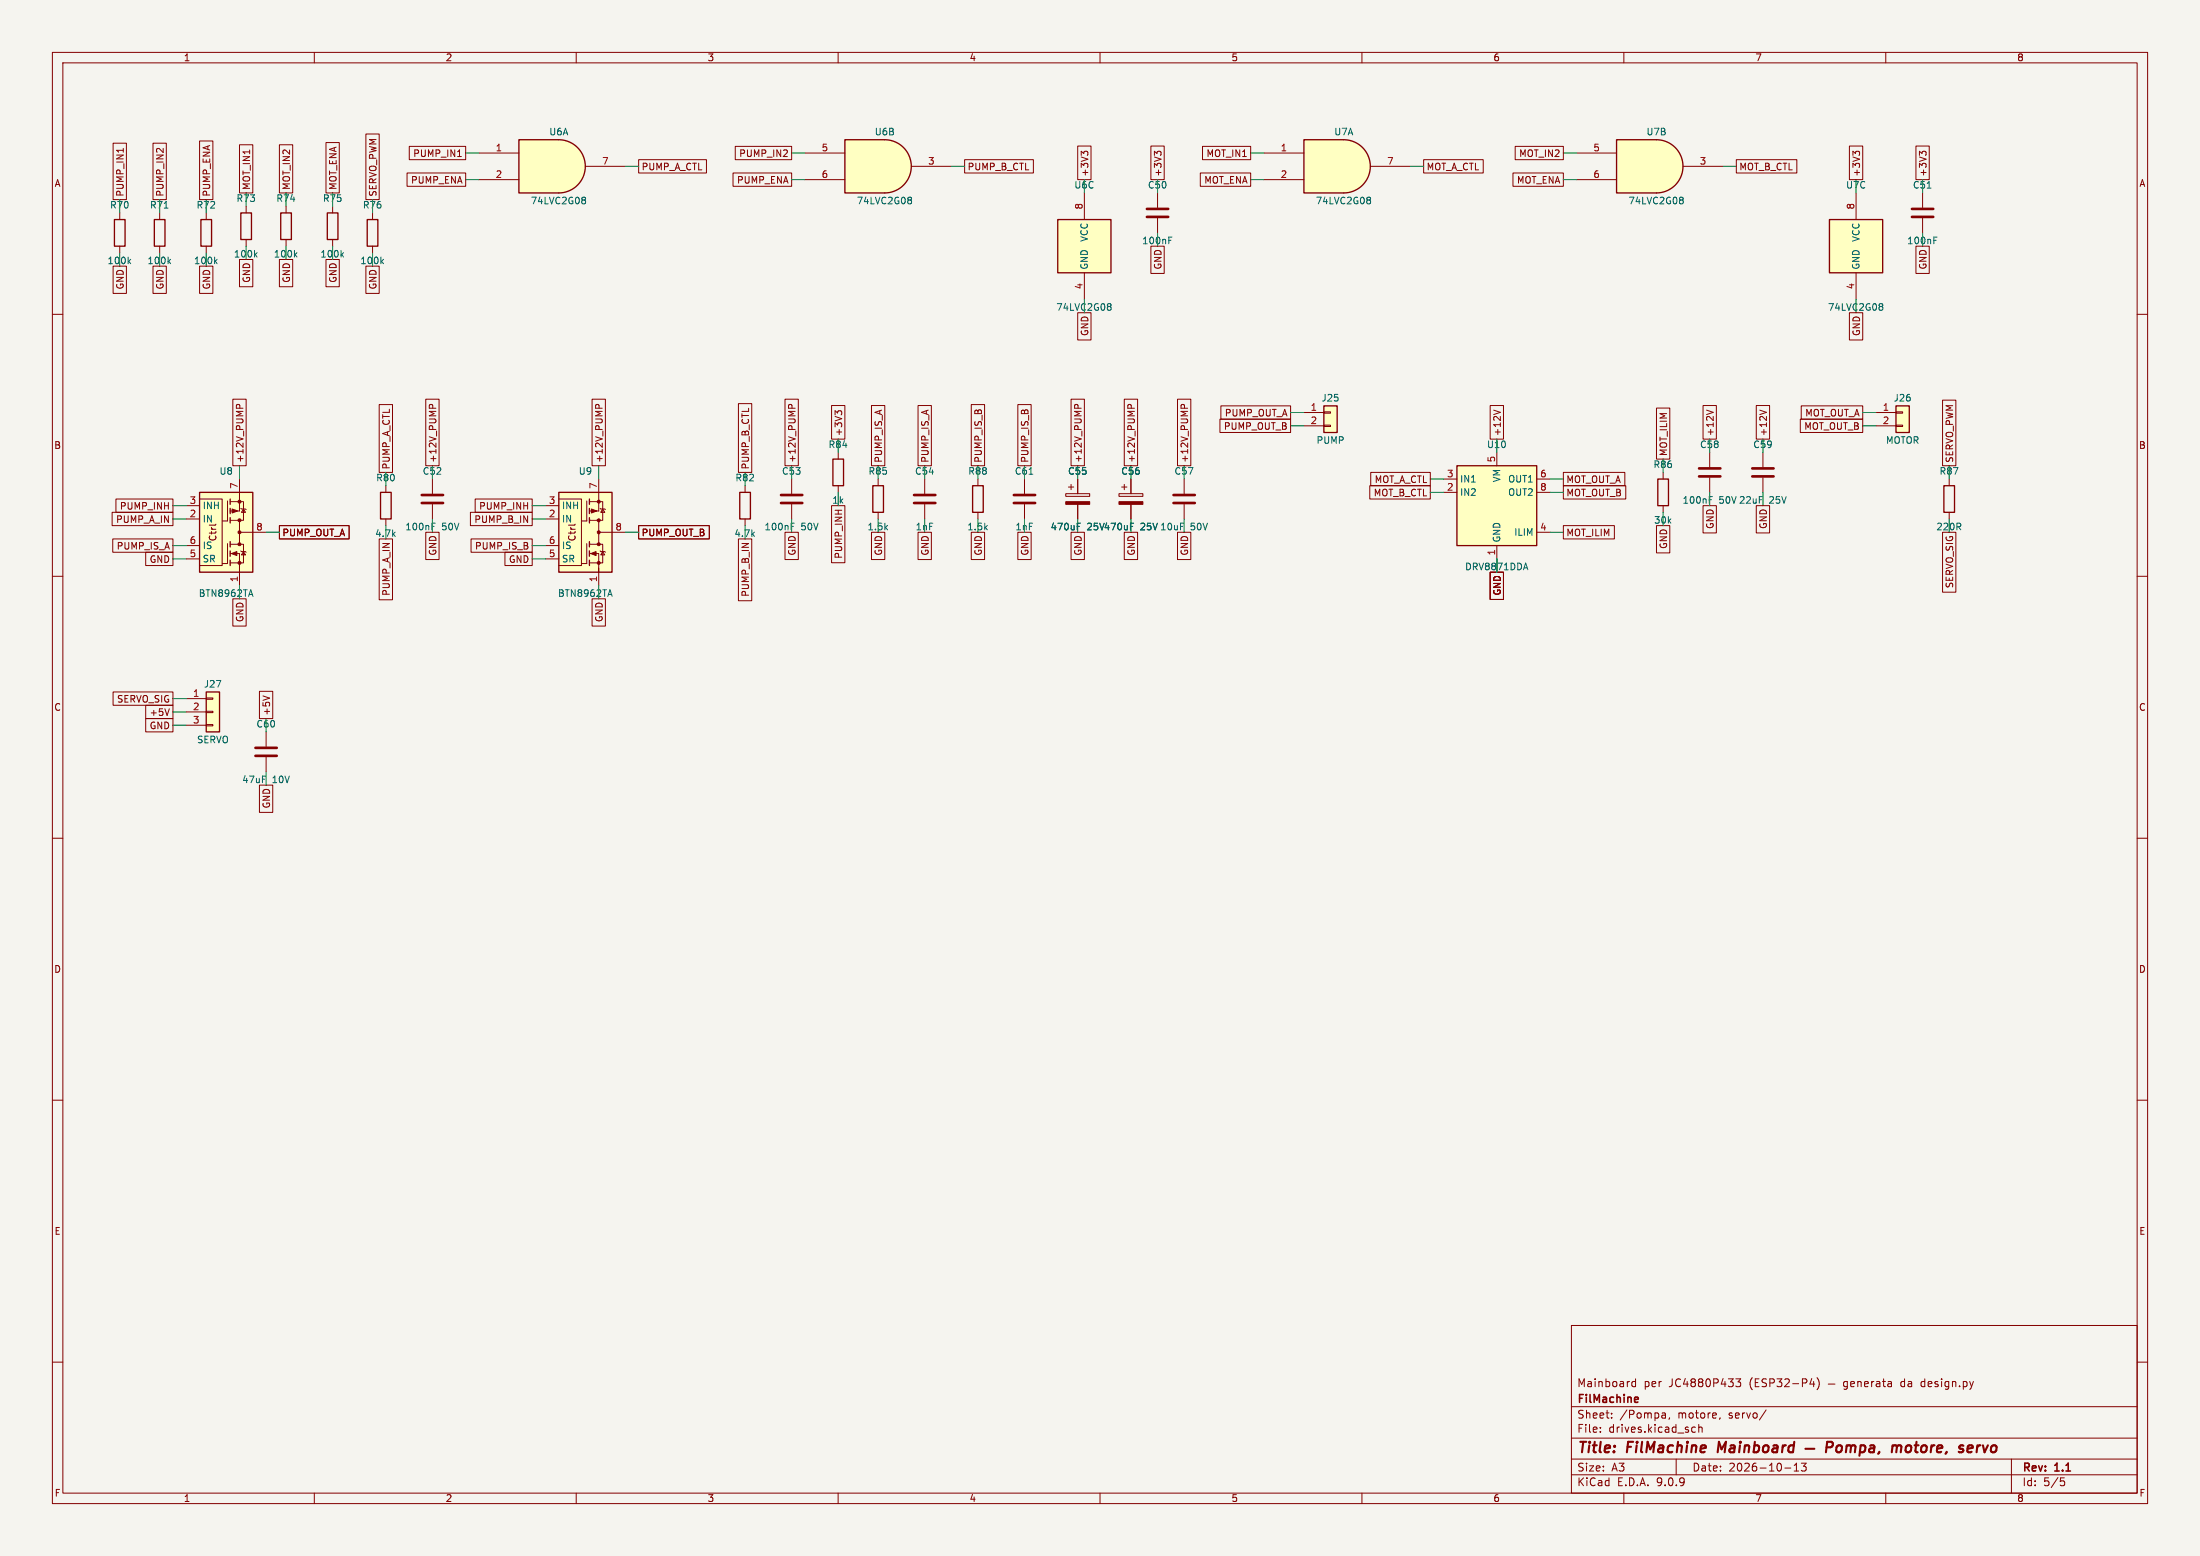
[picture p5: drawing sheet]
<svg xmlns="http://www.w3.org/2000/svg" width="420mm" height="297mm" viewBox="0 0 420 297" stroke-linecap="round" stroke-linejoin="round" font-family="sans-serif">
<path d="M0 0h420v297h-420z" fill="#f5f4ef" stroke="#f5f4ef" stroke-width=".19"/>
<g fill="none" stroke="#840000" stroke-width=".19">
<path d="M10 10h400v277h-400zM12 12h396v273h-396zM60 10v2M110 10v2M160 10v2M210 10v2M260 10v2M310 10v2M360 10v2M10 60h2M408 60h2M10 110h2"/>
<path d="M408 110h2M10 160h2M408 160h2M10 210h2M408 210h2M300 253h108v32h-108zM10 260h2M300 278.5h108M300 274.5h108M300 268.5h108M305.5 273.2v.2M305.5 272.5v.1"/>
<path d="M307.7 270.5v.2M307.7 269.8v.1M312.2 263.2v1.5M312.2 263.8l-.4-.1-.3 .3 .2 .6h.5M317.4 269.7h.3l.2 .2v.8M317.9 270.6l-.5 .1M317.9 270l-.5 .1M318.7 270.6l-.1 .3M320 278.5v3M323.1 273.3h.6M323.1 272.5h.6M324.3 272.5l.2-.1 .4 .1v.9"/>
<path d="M324.3 271.9v1.5M328.4 270.6l-.2 .3M331.4 263.2h.9l-.5 .6 .4 .1v.6l-.2 .2-.6-.2M337.2 269.1l-1.3 1.9M342.5 279.7l.4-.4v1.5M343.9 279.3h.9l-.5 .6 .4 .1v.6l-.2 .2-.6-.2M345.9 263.1l-.4 1.1h.9M346.2 263.7v1M346.9 263a1.72 1.72 0 0 1 0 2.3M349 264.2h1.3M352.7 263.8l-.5-.1-.3 .3 .2 .6h.6M352.7 263.7v1.2l-.3 .3-.4-.1"/>
<path d="M353.3 264.2l.7-.2-.1-.2-.4-.1-.2 .2 .1 .7h.5M354.7 263.8l.2-.1 .3 .1 .1 .9M354.7 263.7v1M355.9 264.2l.8-.2-.1-.2-.4-.1-.3 .2 .1 .7h.6M357.3 263.7v1M357.7 263.7l-.3 .1-.1 .2M358.2 263.8h.6l.1 .9M358.9 264l-.5 .1a.29 .29 0 0 0-.2 .3 .29 .29 0 0 0 .2 .3l.5-.1M359.4 263.7h.5M359.6 263.2v1.3l.3 .2M360.4 263.8h.6l.1 .9M361.1 264l-.5 .1a.29 .29 0 0 0-.2 .3 .29 .29 0 0 0 .2 .3l.5-.1"/>
<path d="M366.8 263.8v.7M384 278.5v6.5M408 260h2M60 285v2M110 285v2M160 285v2M210 285v2M260 285v2M300 281.5h108M310 285v2M340.7 280.2h1.2M342.5 280.8h.9"/>
<path d="M360 285v2M393.4 282.1h.7M393.5 282.7h.4l.3 .2-.2 .6-.5 .1"/>
</g>
<g fill="none" stroke="#840000" stroke-width=".4">
<path d="M328.2 275.2l-.3 2M344.7 276.5h1.7M348.7 276.3h.8a.55 .55 0 0 0 .4-.5 .55 .55 0 0 0-.3-.6h-.8l-.2 2M350.7 276.1a.52 .52 0 0 1 .5-.2 .52 .52 0 0 1 .4 .4v.5a.55 .55 0 0 1-.6 .4 .55 .55 0 0 1-.5-.4zM352.5 276.1a.49 .49 0 0 1 .9 .1M352.5 275.9l-.1 1.3M353.4 276.2a.5 .5 0 0 1 .8-.2l-.1 1.2M353.4 276.2l-.2 1M355.2 276h.8l.1 .3-.1 .5a.66 .66 0 0 1-.9 .3M355.2 275.9l-.2 2M357 276h.8l-.1 1.2M357.8 276.3l-.7 .1a.4 .4 0 0 0-.3 .4 .4 .4 0 0 0 .2 .4l.7-.1"/>
<path d="M358.8 277.1l-.3 .4M361.3 276.1a.49 .49 0 0 1 .8 .1M361.3 275.9l-.2 1.3M362.1 276.2a.5 .5 0 0 1 .8-.2v1.2M362.1 276.2l-.1 1M375.6 276.5l1-.2-.1-.3h-.7l-.2 .9 .2 .3 .6-.1"/>
</g>
<path d="M312.3 266.7l.4 .1 .1 .2-.8 .2M312.7 267.6l-.4 .1" fill="none" stroke="#840000" stroke-width=".3"/>
<path d="M316.2 26.7a5.1 5.1 0 0 1 5.1 5.1 5.1 5.1 0 0 1-5.1 5z" fill="#ffffc2" stroke="#ffffc2" stroke-width=".19"/>
<path d="M308.6 26.7h7.6v10.1h-7.6z" fill="#ffffc2"/>
<path d="M308.6 26.7h7.6a5.1 5.1 0 0 1 5.1 5.1 5.1 5.1 0 0 1-5.1 5h-7.6zM53.6 40.6h2v5.1h-2zM62.5 40.6h2v5.1h-2z" fill="none" stroke="#840000" stroke-width=".25"/>
<path d="M54.6 39.4v1.2M63.5 39.4v1.2M301 29.2h7.6M301 34.3h7.6M321.3 31.8h7.6M54.6 45.7v1.3M63.5 45.7v1.3" fill="none" stroke="#840000" stroke-width=".19"/>
<path d="M320.9 37.6h.2l.2 .3-.2 .3M320.9 38.2h.2M321.1 38.2l.2 .2v.3l-.1 .1-.3 .1M56.3 48.6l.4 .5M56.7 48.2l-.5 .5M65.2 48.6l.4 .5M65.6 48.2l-.5 .5" fill="none" stroke="#006464" stroke-width=".19"/>
<path d="M278.1 88.9h15.3v15.2h-15.3z" fill="#ffffc2"/>
<path d="M70.1 41.9h2v5.1h-2zM278.1 88.9h15.3v15.2h-15.3z" fill="none" stroke="#840000" stroke-width=".25"/>
<g fill="none" stroke="#840000" stroke-width=".19">
<path d="M221 36.8v2.8M71.1 40.6v1.3M71.1 47v1.3M221 41.7v2.8M176.5 91.4v2.8M176.5 96.3v2.8M275.6 91.4h2.5M275.6 94h2.5M285.7 86.4v2.5M293.4 91.4h2.5M293.4 94h2.5M285.7 104.1v2.6"/>
<path d="M293.4 101.6h2.5"/>
</g>
<path d="M72.8 49.9l.4 .4M73.2 49.5l-.5 .5M223.1 45.9h.5M223.1 45.3h.6M291.3 107.5l.4 1.3" fill="none" stroke="#006464" stroke-width=".19"/>
<path d="M218.9 39.9h4.1M218.9 41.4h4.1M174.5 94.5h4.1M174.5 96h4.1" fill="none" stroke="#840000" stroke-width=".51"/>
<path d="M361.9 77.5h2.6v5.1h-2.6z" fill="#ffffc2"/>
<path d="M361.9 77.5h2.6v5.1h-2.6z" fill="none" stroke="#840000" stroke-width=".25"/>
<path d="M367 36.8v2.8M367 41.7v2.8M358.1 78.7h3.8M361.9 78.6h1.3v.3h-1.3zM358.1 81.3h3.8M361.9 81.2h1.3v.2h-1.3z" fill="none" stroke="#840000" stroke-width=".19"/>
<path d="M365 39.9h4.1M365 41.4h4.1" fill="none" stroke="#840000" stroke-width=".51"/>
<path d="M367.9 35.9h.7M369.2 45.9h.4M369.2 45.3h.6" fill="none" stroke="#006464" stroke-width=".19"/>
<path d="M252.7 77.5h2.6v5.1h-2.6z" fill="#ffffc2"/>
<path d="M252.7 77.5h2.6v5.1h-2.6zM166.6 92.7h2.1v5.1h-2.1z" fill="none" stroke="#840000" stroke-width=".25"/>
<path d="M248.9 78.7h3.8M252.7 78.6h1.3v.3h-1.3zM167.6 91.4v1.3M167.6 97.8v1.3M248.9 81.3h3.8M252.7 81.2h1.3v.2h-1.3z" fill="none" stroke="#840000" stroke-width=".19"/>
<path d="M106.7 26.7a5.1 5.1 0 0 1 5 5.1 5.1 5.1 0 0 1-5 5z" fill="#ffffc2" stroke="#ffffc2" stroke-width=".19"/>
<path d="M99.1 26.7h7.6v10.1h-7.6z" fill="#ffffc2"/>
<path d="M99.1 26.7h7.6a5.1 5.1 0 0 1 5 5.1 5.1 5.1 0 0 1-5 5h-7.6zM72.6 94h2.1v5.1h-2.1z" fill="none" stroke="#840000" stroke-width=".25"/>
<path d="M91.4 29.2h7.7M91.4 34.3h7.7M111.8 31.8h7.6M73.7 92.7v1.3M73.7 99.1v1.2M50.8 139.7v2.8M50.8 144.5v2.8" fill="none" stroke="#840000" stroke-width=".19"/>
<path d="M111.3 37.6h.2l.3 .3-.3 .3M111.3 38.2h.2M111.5 38.2l.3 .2v.3l-.1 .1-.4 .1" fill="none" stroke="#006464" stroke-width=".19"/>
<path d="M48.8 142.7h4M48.8 144.3h4" fill="none" stroke="#840000" stroke-width=".51"/>
<path d="M201.9 41.9h10.2v10.2h-10.2z" fill="#ffffc2"/>
<path d="M201.9 41.9h10.2v10.2h-10.2z" fill="none" stroke="#840000" stroke-width=".25"/>
<path d="M207 36.8v5.1M207 52.1v5.1" fill="none" stroke="#840000" stroke-width=".19"/>
<path d="M211.6 58h.3l.2 .2-.2 .3M211.6 58.5h.3M211.9 58.5l.2 .2v.3l-.1 .2h-.4" fill="none" stroke="#006464" stroke-width=".19"/>
<path d="M168.9 26.7a5.1 5.1 0 0 1 5.1 5.1 5.1 5.1 0 0 1-5.1 5z" fill="#ffffc2" stroke="#ffffc2" stroke-width=".19"/>
<path d="M161.3 26.7h7.6v10.1h-7.6z" fill="#ffffc2"/>
<path d="M161.3 26.7h7.6a5.1 5.1 0 0 1 5.1 5.1 5.1 5.1 0 0 1-5.1 5h-7.6z" fill="none" stroke="#840000" stroke-width=".25"/>
<path d="M153.7 29.2h7.6M153.7 34.3h7.6M174 31.8h7.6M82.5 91.4v2.8M82.5 96.3v2.8" fill="none" stroke="#840000" stroke-width=".19"/>
<path d="M173.5 37.6h.3l.2 .3-.2 .3M173.5 38.2h.3M173.8 38.2l.2 .2v.3l-.1 .1-.4 .1M82.5 99.9h.6M82.5 100.5h.4" fill="none" stroke="#006464" stroke-width=".19"/>
<path d="M80.5 94.5h4.1M80.5 96h4.1" fill="none" stroke="#840000" stroke-width=".51"/>
<path d="M106.7 94h10.1v15.2h-10.1z" fill="#ffffc2"/>
<path d="M106.7 94h10.1v15.2h-10.1zM112.5 95.3v1M112.5 97v1M112.5 98.8v1M141.2 94h2.1v5.1h-2.1zM159 87.6h2v5.1h-2zM371.1 92.7h2v5.1h-2zM112.5 103.4v1M112.5 105.2v1M112.5 106.9v1.1" fill="none" stroke="#840000" stroke-width=".25"/>
<g fill="none" stroke="#840000" stroke-width=".19">
<path d="M104.1 96.5h2.6M104.1 99.1h2.6M106.7 95.3h4.3v12.7h-4.3M112 95.6v3.8h-1M112.5 95.8h2.6v3.5h-.8M112.5 99.3h1.8M114.3 91.4v6.1h-1.8M114.3 99.3v4.6M114.6 97l1 .3M115.1 97.2l.3 .6h-.7zM142.2 92.7v1.3M142.2 99.1v1.2"/>
<path d="M151.1 91.4v2.8M151.1 96.3v2.8M160 86.4v1.2M160 92.7v1.3M372.1 91.4v1.3M372.1 97.8v1.3M104.1 104.1h2.6M104.1 106.7h2.6M109.8 100.1l-.1 .1M112 103.8v3.8h-1M112.5 105.7h1.8v1.7M112.5 103.9h1.8"/>
<path d="M112.5 107.4h1.8M114.3 107.4v1.8v-.7M114.3 103.9h.8v3.5h-.8M114.3 109.2v2.6M114.3 101.6h5.1M114.6 105.2l1 .2M115.1 105.3l.3 .6h-.7z"/>
</g>
<g fill="#840000" stroke="#840000" stroke-width=".19">
<path d="M112.8 105.7l1-.4v.7z"/>
<path d="M112.9 97.2l1 .3-1 .4z"/>
<circle cx="114.3" cy="95.8" r=".28"/>
<circle cx="114.3" cy="99.3" r=".28"/>
<circle cx="114.3" cy="101.6" r=".28"/>
<circle cx="114.3" cy="103.9" r=".28"/>
<circle cx="114.3" cy="107.4" r=".28"/>
</g>
<path d="M151 99.9h.6M116.4 112.6l.5 1.2M151 100.5h.5" fill="none" stroke="#006464" stroke-width=".19"/>
<path d="M149.1 94.5h4.1M149.1 96h4.1" fill="none" stroke="#840000" stroke-width=".51"/>
<path d="M349.2 41.9h10.2v10.2h-10.2z" fill="#ffffc2"/>
<path d="M349.2 41.9h10.2v10.2h-10.2z" fill="none" stroke="#840000" stroke-width=".25"/>
<path d="M354.3 36.8v5.1M354.3 52.1v5.1" fill="none" stroke="#840000" stroke-width=".19"/>
<path d="M359 58h.2l.2 .2-.2 .3M359 58.5h.2M359.2 58.5l.2 .2v.3l-.1 .2h-.3" fill="none" stroke="#006464" stroke-width=".19"/>
<path d="M38.1 94h10.2v15.2h-10.2z" fill="#ffffc2"/>
<g fill="none" stroke="#840000" stroke-width=".25">
<path d="M21.8 41.9h2.1v5.1h-2.1zM29.5 41.9h2v5.1h-2zM38.4 41.9h2v5.1h-2zM46 40.6h2v5.1h-2zM38.1 94h10.2v15.2h-10.2zM43.9 95.3v1M43.9 97v1M43.9 98.8v1M185.7 92.7h2v5.1h-2zM316.5 91.4h2v5.1h-2zM43.9 103.4v1M43.9 105.2v1"/>
<path d="M43.9 106.9v1.1"/>
</g>
<g fill="none" stroke="#840000" stroke-width=".19">
<path d="M47 39.4v1.2M22.9 40.6v1.3M22.9 47v1.3M30.5 40.6v1.3M30.5 47v1.3M39.4 40.6v1.3M39.4 47v1.3M47 45.7v1.3M35.6 96.5h2.5M35.6 99.1h2.5M38.1 95.3h4.3v12.7h-4.3M43.4 95.6v3.8h-1"/>
<path d="M43.9 95.8h2.6v3.5h-.8M43.9 99.3h1.8M45.7 91.4v6.1h-1.8M45.7 99.3v4.6M46 97l1 .3M46.5 97.2l.4 .6h-.8zM186.7 91.4v1.3M186.7 97.8v1.3M195.6 91.4v2.8M195.6 96.3v2.8M203.5 94.2h4.5v.5h-4.5zM204 93h1"/>
<path d="M204.5 92.5v1M205.7 91.4v2.8M205.7 96.3v2.8M213.6 94.2h4.6v.5h-4.6zM214.1 93h1M214.6 92.5v1M215.9 91.4v2.8M215.9 96.3v2.8M226.1 91.4v2.8M226.1 96.3v2.8M317.5 90.2v1.2M317.5 96.5v1.3"/>
<path d="M326.4 86.4v2.8M326.4 91.2v2.8M336.5 86.4v2.8M336.5 91.2v2.8M35.6 104.1h2.5M35.6 106.7h2.5M41.2 100.1v.1M43.4 103.8v3.8h-1M43.9 105.7h1.8v1.7M43.9 103.9h1.8M43.9 107.4h1.8M45.7 107.4v1.8v-.7"/>
<path d="M45.7 103.9h.8v3.5h-.8M45.7 109.2v2.6M45.7 101.6h5.1M46 105.2l1 .2M46.5 105.3l.4 .6h-.8z"/>
</g>
<g fill="#840000" stroke="#840000" stroke-width=".19">
<path d="M44.2 105.7l1-.4v.7z"/>
<path d="M44.3 97.2l1 .3-1 .4z"/>
<path d="M203.5 95.8h4.5v.5h-4.5z"/>
<path d="M213.6 95.8h4.6v.5h-4.6z"/>
<circle cx="45.7" cy="95.8" r=".28"/>
<circle cx="45.7" cy="99.3" r=".28"/>
<circle cx="45.7" cy="101.6" r=".28"/>
<circle cx="45.7" cy="103.9" r=".28"/>
<circle cx="45.7" cy="107.4" r=".28"/>
</g>
<g fill="none" stroke="#006464" stroke-width=".19">
<path d="M31.4 39.7h.7M24.6 49.9l.3 .4M24.9 49.5l-.4 .5M32.2 49.9l.4 .4M32.6 49.5l-.5 .5M41.1 49.9l.4 .4M41.5 49.5l-.5 .5M48.7 48.6l.4 .5M49.1 48.2l-.5 .5M196.5 90.5h.7M205.6 99.9h.7M215.8 99.9h.6"/>
<path d="M326.3 95.4h.4M326.3 94.8h.6M47.9 112.6l.4 1.2M205.6 100.5h.5M215.8 100.5h.4"/>
</g>
<path d="M193.5 94.5h4.1M193.5 96h4.1M224 94.5h4.1M224 96h4.1M324.4 89.4h4M324.4 90.9h4M334.5 89.4h4.1M334.5 90.9h4.1" fill="none" stroke="#840000" stroke-width=".51"/>
<path d="M39.4 132.1h2.5v7.6h-2.5z" fill="#ffffc2"/>
<path d="M39.4 132.1h2.5v7.6h-2.5z" fill="none" stroke="#840000" stroke-width=".25"/>
<path d="M35.6 133.4h3.8M35.6 135.9h3.8M35.6 138.4h3.8M39.4 133.2h1.2v.3h-1.2zM39.4 135.8h1.2v.2h-1.2zM39.4 138.3h1.2v.3h-1.2z" fill="none" stroke="#840000" stroke-width=".19"/>
<path d="M256.5 26.7a5.1 5.1 0 0 1 5.1 5.1 5.1 5.1 0 0 1-5.1 5z" fill="#ffffc2" stroke="#ffffc2" stroke-width=".19"/>
<path d="M248.9 26.7h7.6v10.1h-7.6z" fill="#ffffc2"/>
<path d="M248.9 26.7h7.6a5.1 5.1 0 0 1 5.1 5.1 5.1 5.1 0 0 1-5.1 5h-7.6z" fill="none" stroke="#840000" stroke-width=".25"/>
<g fill="none" stroke="#840000" stroke-width=".19">
<path d="M21.6 27.3h2.5v10.8h-2.5zM23.5 28.3v.8M29.2 27.3h2.6v10.8h-2.6zM38.1 26.9h2.5v11.2h-2.5zM45.7 27.6h2.6v9.2h-2.6zM53.3 27.6h2.6v9.2h-2.6zM62.2 27.2h2.6v9.6h-2.6zM69.8 25.6h2.6v12.5h-2.6zM77.7 33h11.2v2.6h-11.2zM78.1 27.9h10.8v2.6h-10.8zM87.4 29.9h.7M121.9 30.5h13v2.5h-13z"/>
<path d="M139.9 33h11.2v2.6h-11.2zM140.4 27.9h10.7v2.6h-10.7zM184.1 30.5h13.2v2.5h-13.2zM205.7 27.9h2.6v6.4h-2.6zM206.9 29.1l.2-.2h.3l.3 .2M206.9 29.3l-.5-.4v.8M219.7 27.9h2.6v6.4h-2.6zM220.9 29.1l.2-.2h.3l.3 .2M220.9 29.3l-.5-.4v.8M229.1 33h9.7v2.6h-9.7zM229.6 27.9h9.2v2.6h-9.2zM241.3 29.2h7.6"/>
<path d="M241.3 34.3h7.6M261.6 31.8h7.6M271.8 30.5h11.4v2.5h-11.4zM288.8 33h9.6v2.6h-9.6zM289.3 27.9h9.1v2.6h-9.1zM331.5 30.5h11.5v2.5h-11.5zM353.1 27.9h2.5v6.4h-2.5zM354.2 29.1l.3-.2h.3l.2 .2M354.2 29.3l-.5-.4v.8M365.8 27.9h2.5v6.4h-2.5zM366.9 29.3l-.5-.4v.8M366.9 29.1l.3-.2h.3l.2 .2"/>
<path d="M21.6 50.8h2.5v5.2h-2.5zM29.2 50.8h2.6v5.2h-2.6zM38.1 50.8h2.5v5.2h-2.5zM45.7 49.5h2.6v5.2h-2.6zM53.3 49.5h2.6v5.2h-2.6zM62.2 49.5h2.6v5.2h-2.6zM69.8 50.8h2.6v5.2h-2.6zM205.7 59.7h2.6v5.2h-2.6zM219.7 47h2.6v5.2h-2.6zM353.1 59.7h2.5v5.2h-2.5zM365.8 47h2.5v5.2h-2.5zM44.4 76.2h2.6v12.7h-2.6z"/>
<path d="M45.1 77.9v-.5l.3-.2 .3 .1 .1 .6M72.4 77.2h2.5v13h-2.5zM81.3 76.2h2.5v12.7h-2.5zM82 77.9v-.5l.2-.2 .4 .1v.6M113 76.2h2.6v12.7h-2.6zM113.7 77.9v-.5l.2-.2 .4 .1 .1 .6M141 77h2.5v13.2h-2.5zM149.9 76.2h2.5v12.7h-2.5zM150.5 77.9v-.5l.3-.2 .3 .1 .1 .6M158.7 77.4h2.6v6.4h-2.6zM159.9 78.8l-.5-.4v.8M159.9 78.6l.2-.2h.3l.3 .2"/>
<path d="M166.4 77.4h2.5v11.5h-2.5zM175.3 77.4h2.5v11.5h-2.5zM185.4 77.2h2.6v11.7h-2.6zM194.3 77.2h2.6v11.7h-2.6zM204.5 76.2h2.5v12.7h-2.5zM205.1 77.9v-.5l.3-.2 .3 .1 .1 .6M214.6 76.2h2.6v12.7h-2.6zM215.3 77.9v-.5l.2-.2 .4 .1 .1 .6M224.8 76.2h2.5v12.7h-2.5zM225.5 77.9v-.5l.2-.2 .4 .1v.6M233.1 77.5h13.3v2.5h-13.3zM284.5 77.4h2.5v6.4h-2.5z"/>
<path d="M285.2 78.3l1.2 .4M316.2 77.9h2.6v9.7h-2.6zM325.1 77.4h2.6v6.4h-2.6zM325.8 78.3l1.3 .4M335.3 77.4h2.5v6.4h-2.5zM336 78.3l1.2 .4M343.9 77.5h11.7v2.5h-11.7zM370.8 76.4h2.6v12.5h-2.6zM21.4 97.8h11.6v2.5h-11.6zM22.1 95.2h10.9v2.6h-10.9zM89.8 97.8h11.8v2.5h-11.8zM90.7 95.2h10.9v2.6h-10.9z"/>
<path d="M158.7 96.5h2.6v10.9h-2.6zM205.7 91.4v2.8M205.7 96.3v2.8M215.9 91.4v2.8M215.9 96.3v2.8M232.9 80h13.5v2.6h-13.5zM261.5 92.7h11.5v2.6h-11.5zM261.7 90.2h11.3v2.5h-11.3zM298.4 90.2h11.8v2.5h-11.8zM298.4 92.7h12v2.6h-12zM325.1 96.5h2.6v5.2h-2.6zM335.3 96.5h2.5v5.2h-2.5z"/>
<path d="M343.7 80h11.9v2.6h-11.9zM21.5 102.9h11.5v2.5h-11.5zM27.8 105.4h5.2v2.6h-5.2zM44.4 114.3h2.6v5.2h-2.6zM53.3 100.3h13.3v2.6h-13.3zM72.4 102.9h2.5v11.6h-2.5zM81.3 101.6h2.5v5.2h-2.5zM89.9 102.9h11.7v2.5h-11.7zM96.4 105.4h5.2v2.6h-5.2zM113 114.3h2.6v5.2h-2.6zM121.9 100.3h13.5v2.6h-13.5zM141 102.9h2.5v11.8h-2.5z"/>
<path d="M149.9 101.6h2.5v5.2h-2.5zM166.4 101.6h2.5v5.2h-2.5zM175.3 101.6h2.5v5.2h-2.5zM185.4 101.6h2.6v5.2h-2.6zM194.3 101.6h2.6v5.2h-2.6zM204.5 101.6h2.5v5.2h-2.5zM214.6 101.6h2.6v5.2h-2.6zM224.8 101.6h2.5v5.2h-2.5zM284.5 109.2h2.5v5.2h-2.5zM298.4 100.3h9.8v2.6h-9.8zM316.2 100.3h2.6v5.2h-2.6zM370.8 101.6h2.6v11.4h-2.6z"/>
<path d="M21.6 132.1h11.4v2.5h-11.4zM27.8 134.6h5.2v2.6h-5.2zM27.8 137.2h5.2v2.5h-5.2zM32.3 135.3l-.4 1.3M49.5 132h2.6v5.2h-2.6zM50.2 132.8l1.3 .5M49.5 149.9h2.6v5.2h-2.6z"/>
</g>
<path d="M261.2 37.6h.2l.3 .3-.3 .3M261.2 38.2h.2M261.4 38.2l.3 .2v.3l-.2 .1-.3 .1M205.6 99.9h.7M215.8 99.9h.6M205.6 100.5h.5M215.8 100.5h.4" fill="none" stroke="#006464" stroke-width=".19"/>
<g fill="none" stroke="#009600" stroke-width=".19">
<path d="M22.9 38.1v2.5M30.5 38.1v2.5M39.4 38.1v2.5M47 36.8v2.6M54.6 36.8v2.6M63.5 36.8v2.6M71.1 38.1v2.5M88.9 34.3h2.5M88.9 29.2h2.5M119.4 31.8h2.5M151.1 34.3h2.6M151.1 29.2h2.6"/>
<path d="M181.6 31.8h2.5M238.8 34.3h2.5M238.8 29.2h2.5M269.2 31.8h2.6M298.4 34.3h2.6M298.4 29.2h2.6M328.9 31.8h2.6M22.9 48.3v2.5M30.5 48.3v2.5M39.4 48.3v2.5M47 47v2.5M54.6 47v2.5"/>
<path d="M63.5 47v2.5M71.1 48.3v2.5M207 57.2v2.5M221 44.5v2.5M354.3 57.2v2.5M367 44.5v2.5M246.4 78.7h2.5M355.6 78.7h2.5M33 99.1h2.6M33 96.5h2.6M45.7 88.9v2.5M73.7 90.2v2.5"/>
<path d="M82.5 99.1v2.5M101.6 99.1h2.5M101.6 96.5h2.5M114.3 88.9v2.5M142.2 90.2v2.5M151.1 99.1v2.5M160 83.8v2.6M160 94v2.5M167.6 88.9v2.5M167.6 99.1v2.5M176.5 99.1v2.5M186.7 88.9v2.5"/>
<path d="M186.7 99.1v2.5M195.6 99.1v2.5M205.7 99.1v2.5M215.9 99.1v2.5M226.1 99.1v2.5M246.4 81.3h2.5M273 94h2.6M273 91.4h2.6M285.7 83.8v2.6M295.9 94h2.5M295.9 91.4h2.5M317.5 87.6v2.6"/>
<path d="M317.5 97.8v2.5M326.4 94v2.5M336.5 94v2.5M355.6 81.3h2.5M372.1 88.9v2.5M372.1 99.1v2.5M33 104.1h2.6M33 106.7h2.6M45.7 111.8v2.5M50.8 101.6h2.5M73.7 100.3v2.6M101.6 104.1h2.5"/>
<path d="M101.6 106.7h2.5M114.3 111.8v2.5M119.4 101.6h2.5M142.2 100.3v2.6M285.7 106.7v2.5M295.9 101.6h2.5M33 133.4h2.6M33 135.9h2.6M33 138.4h2.6M50.8 147.3v2.6"/>
</g>
<g font-size="2.8" fill="#840000">
<text x="301" y="277.9">Title:</text>
<text x="310.6" y="277.9">FilMachine</text>
<text x="328.8" y="277.9">Mainboard</text>
<text x="364.4" y="277.9">motore,</text>
<text x="378.1" y="277.9">servo</text>
</g>
<g font-size="2.1" fill="#840000">
<text x="301" y="268.2">FilMachine</text>
<text x="301" y="265">Mainboard</text>
<text x="313.8" y="265">per</text>
<text x="318.7" y="265">JC4880P433</text>
<text x="334.1" y="265">(ESP32-P4)</text>
<text x="363.4" y="265">da</text>
<text x="367.4" y="265">design.py</text>
<text x="301" y="273.7">File:</text>
<text x="301" y="271">Sheet:</text>
<text x="307.1" y="273.7">drives.kicad_sch</text>
<text x="309.2" y="271">/Pompa,</text>
<text x="320.4" y="271">motore,</text>
<text x="330.2" y="271">servo/</text>
<text x="301" y="281.1">Size:</text>
<text x="307.6" y="281.1">A3</text>
<text x="323" y="281.1">Date:</text>
<text x="330" y="281.1">2026-10-13</text>
<text x="386" y="281.3">Rev:</text>
<text x="392.4" y="281.3">1.1</text>
<text x="301" y="283.9">KiCad</text>
<text x="308.7" y="283.9">E.D.A.</text>
<text x="316.3" y="283.9">9.0.9</text>
<text x="386" y="283.9">Id:</text>
<text x="390.1" y="283.9">5/5</text>
</g>
<g font-size="1.8" fill="#840000">
<text x="35" y="11.9">1</text>
<text x="85" y="11.9">2</text>
<text x="135" y="11.9">3</text>
<text x="185" y="11.9">4</text>
<text x="235" y="11.9">5</text>
<text x="285" y="11.9">6</text>
<text x="335" y="11.9">7</text>
<text x="385" y="11.9">8</text>
<text x="10.3" y="35.9">A</text>
<text x="78.4" y="35.2">PUMP_ENA</text>
<text x="78.8" y="30.2">PUMP_IN1</text>
<text x="122.4" y="32.7">PUMP_A_CTL</text>
<text x="140.6" y="35.2">PUMP_ENA</text>
<text x="141" y="30.2">PUMP_IN2</text>
<text x="184.6" y="32.7">PUMP_B_CTL</text>
<text x="208" y="33.8" transform="rotate(-90 208 33.8)">+3V3</text>
<text x="221.9" y="33.8" transform="rotate(-90 221.9 33.8)">+3V3</text>
<text x="229.8" y="35.2">MOT_ENA</text>
<text x="230.2" y="30.2">MOT_IN1</text>
<text x="272.3" y="32.7">MOT_A_CTL</text>
<text x="289.5" y="35.2">MOT_ENA</text>
<text x="289.9" y="30.2">MOT_IN2</text>
<text x="331.9" y="32.7">MOT_B_CTL</text>
<text x="355.3" y="33.8" transform="rotate(-90 355.3 33.8)">+3V3</text>
<text x="368" y="33.8" transform="rotate(-90 368 33.8)">+3V3</text>
<text x="408.3" y="35.9">A</text>
<text x="23.8" y="37.6" transform="rotate(-90 23.8 37.6)">PUMP_IN1</text>
<text x="31.4" y="37.6" transform="rotate(-90 31.4 37.6)">PUMP_IN2</text>
<text x="40.3" y="37.6" transform="rotate(-90 40.3 37.6)">PUMP_ENA</text>
<text x="47.9" y="36.4" transform="rotate(-90 47.9 36.4)">MOT_IN1</text>
<text x="55.6" y="36.4" transform="rotate(-90 55.6 36.4)">MOT_IN2</text>
<text x="64.5" y="36.4" transform="rotate(-90 64.5 36.4)">MOT_ENA</text>
<text x="72.1" y="37.6" transform="rotate(-90 72.1 37.6)">SERVO_PWM</text>
<text x="221.9" y="51.5" transform="rotate(-90 221.9 51.5)">GND</text>
<text x="368" y="51.5" transform="rotate(-90 368 51.5)">GND</text>
<text x="23.8" y="55.4" transform="rotate(-90 23.8 55.4)">GND</text>
<text x="31.4" y="55.4" transform="rotate(-90 31.4 55.4)">GND</text>
<text x="40.3" y="55.4" transform="rotate(-90 40.3 55.4)">GND</text>
<text x="47.9" y="54.1" transform="rotate(-90 47.9 54.1)">GND</text>
<text x="55.6" y="54.1" transform="rotate(-90 55.6 54.1)">GND</text>
<text x="64.5" y="54.1" transform="rotate(-90 64.5 54.1)">GND</text>
<text x="72.1" y="55.4" transform="rotate(-90 72.1 55.4)">GND</text>
<text x="208" y="64.2" transform="rotate(-90 208 64.2)">GND</text>
<text x="355.3" y="64.2" transform="rotate(-90 355.3 64.2)">GND</text>
<text x="161" y="83.3" transform="rotate(-90 161 83.3)">+3V3</text>
<text x="233.5" y="82.2">PUMP_OUT_B</text>
<text x="233.7" y="79.7">PUMP_OUT_A</text>
<text x="286.7" y="83.3" transform="rotate(-90 286.7 83.3)">+12V</text>
<text x="327.3" y="83.3" transform="rotate(-90 327.3 83.3)">+12V</text>
<text x="337.5" y="83.3" transform="rotate(-90 337.5 83.3)">+12V</text>
<text x="344.3" y="82.2">MOT_OUT_B</text>
<text x="344.5" y="79.7">MOT_OUT_A</text>
<text x="10.3" y="85.9">B</text>
<text x="46.7" y="88.4" transform="rotate(-90 46.7 88.4)">+12V_PUMP</text>
<text x="74.6" y="89.7" transform="rotate(-90 74.6 89.7)">PUMP_A_CTL</text>
<text x="83.5" y="88.4" transform="rotate(-90 83.5 88.4)">+12V_PUMP</text>
<text x="115.3" y="88.4" transform="rotate(-90 115.3 88.4)">+12V_PUMP</text>
<text x="143.2" y="89.7" transform="rotate(-90 143.2 89.7)">PUMP_B_CTL</text>
<text x="152.1" y="88.4" transform="rotate(-90 152.1 88.4)">+12V_PUMP</text>
<text x="168.6" y="88.4" transform="rotate(-90 168.6 88.4)">PUMP_IS_A</text>
<text x="177.5" y="88.4" transform="rotate(-90 177.5 88.4)">PUMP_IS_A</text>
<text x="187.6" y="88.4" transform="rotate(-90 187.6 88.4)">PUMP_IS_B</text>
<text x="196.5" y="88.4" transform="rotate(-90 196.5 88.4)">PUMP_IS_B</text>
<text x="206.7" y="88.4" transform="rotate(-90 206.7 88.4)">+12V_PUMP</text>
<text x="216.9" y="88.4" transform="rotate(-90 216.9 88.4)">+12V_PUMP</text>
<text x="227" y="88.4" transform="rotate(-90 227 88.4)">+12V_PUMP</text>
<text x="318.5" y="87.2" transform="rotate(-90 318.5 87.2)">MOT_ILIM</text>
<text x="373.1" y="88.4" transform="rotate(-90 373.1 88.4)">SERVO_PWM</text>
<text x="408.2" y="85.9">B</text>
<text x="262.2" y="94.9">MOT_B_CTL</text>
<text x="262.3" y="92.4">MOT_A_CTL</text>
<text x="298.9" y="92.4">MOT_OUT_A</text>
<text x="298.9" y="94.9">MOT_OUT_B</text>
<text x="22.1" y="100">PUMP_A_IN</text>
<text x="22.8" y="97.5">PUMP_INH</text>
<text x="90.5" y="100">PUMP_B_IN</text>
<text x="91.4" y="97.5">PUMP_INH</text>
<text x="327.3" y="101.1" transform="rotate(-90 327.3 101.1)">GND</text>
<text x="337.5" y="101.1" transform="rotate(-90 337.5 101.1)">GND</text>
<text x="22.2" y="105.1">PUMP_IS_A</text>
<text x="28.5" y="107.6">GND</text>
<text x="41.5" y="103.4" transform="rotate(-90 41.5 103.4)">Ctrl</text>
<text x="53.8" y="102.6">PUMP_OUT_A</text>
<text x="83.5" y="106.2" transform="rotate(-90 83.5 106.2)">GND</text>
<text x="90.6" y="105.1">PUMP_IS_B</text>
<text x="97" y="107.6">GND</text>
<text x="110.1" y="103.4" transform="rotate(-90 110.1 103.4)">Ctrl</text>
<text x="122.4" y="102.6">PUMP_OUT_B</text>
<text x="152.1" y="106.2" transform="rotate(-90 152.1 106.2)">GND</text>
<text x="161" y="106.8" transform="rotate(-90 161 106.8)">PUMP_INH</text>
<text x="168.6" y="106.2" transform="rotate(-90 168.6 106.2)">GND</text>
<text x="177.5" y="106.2" transform="rotate(-90 177.5 106.2)">GND</text>
<text x="187.6" y="106.2" transform="rotate(-90 187.6 106.2)">GND</text>
<text x="196.5" y="106.2" transform="rotate(-90 196.5 106.2)">GND</text>
<text x="206.7" y="106.2" transform="rotate(-90 206.7 106.2)">GND</text>
<text x="216.9" y="106.2" transform="rotate(-90 216.9 106.2)">GND</text>
<text x="227" y="106.2" transform="rotate(-90 227 106.2)">GND</text>
<text x="298.9" y="102.6">MOT_ILIM</text>
<text x="318.5" y="104.9" transform="rotate(-90 318.5 104.9)">GND</text>
<text x="74.6" y="113.8" transform="rotate(-90 74.6 113.8)">PUMP_A_IN</text>
<text x="286.7" y="113.8" transform="rotate(-90 286.7 113.8)">GND</text>
<text x="373.1" y="112.4" transform="rotate(-90 373.1 112.4)">SERVO_SIG</text>
<text x="46.7" y="118.8" transform="rotate(-90 46.7 118.8)">GND</text>
<text x="115.3" y="118.8" transform="rotate(-90 115.3 118.8)">GND</text>
<text x="143.2" y="114" transform="rotate(-90 143.2 114)">PUMP_B_IN</text>
<text x="10.3" y="135.9">C</text>
<text x="22.2" y="134.3">SERVO_SIG</text>
<text x="28.5" y="136.8">+5V</text>
<text x="51.8" y="136.7" transform="rotate(-90 51.8 136.7)">+5V</text>
<text x="408.2" y="135.9">C</text>
<text x="28.5" y="139.4">GND</text>
<text x="51.8" y="154.4" transform="rotate(-90 51.8 154.4)">GND</text>
<text x="10.3" y="185.9">D</text>
<text x="408.2" y="185.9">D</text>
<text x="10.3" y="235.9">E</text>
<text x="408.3" y="235.9">E</text>
<text x="10.3" y="285.9">F</text>
<text x="35" y="286.9">1</text>
<text x="85" y="286.9">2</text>
<text x="135" y="286.9">3</text>
<text x="185" y="286.9">4</text>
<text x="235" y="286.9">5</text>
<text x="285" y="286.9">6</text>
<text x="335" y="286.9">7</text>
<text x="385" y="286.9">8</text>
<text x="408.3" y="285.9">F</text>
</g>
<g font-size="1.8" fill="#a90000">
<text x="94.5" y="29">1</text>
<text x="156.8" y="29">5</text>
<text x="244.4" y="29">1</text>
<text x="304.1" y="29">5</text>
<text x="94.5" y="34">2</text>
<text x="114.9" y="31.5">7</text>
<text x="156.8" y="34">6</text>
<text x="177.1" y="31.5">3</text>
<text x="244.4" y="34">2</text>
<text x="264.7" y="31.5">7</text>
<text x="304.1" y="34">6</text>
<text x="324.4" y="31.5">3</text>
<text x="206.8" y="40.1" transform="rotate(-90 206.8 40.1)">8</text>
<text x="354.1" y="40.1" transform="rotate(-90 354.1 40.1)">8</text>
<text x="206.8" y="55.3" transform="rotate(-90 206.8 55.3)">4</text>
<text x="354.1" y="55.3" transform="rotate(-90 354.1 55.3)">4</text>
<text x="250.1" y="78.5">1</text>
<text x="250.1" y="81">2</text>
<text x="359.3" y="78.5">1</text>
<text x="359.3" y="81">2</text>
<text x="285.5" y="88.3" transform="rotate(-90 285.5 88.3)">5</text>
<text x="45.5" y="93.4" transform="rotate(-90 45.5 93.4)">7</text>
<text x="114" y="93.4" transform="rotate(-90 114 93.4)">7</text>
<text x="276.2" y="91.2">3</text>
<text x="276.2" y="93.7">2</text>
<text x="293.9" y="91.2">6</text>
<text x="293.9" y="93.7">8</text>
<text x="36.1" y="96.3">3</text>
<text x="36.1" y="98.8">2</text>
<text x="48.8" y="101.3">8</text>
<text x="104.7" y="96.3">3</text>
<text x="104.7" y="98.8">2</text>
<text x="117.4" y="101.3">8</text>
<text x="293.9" y="101.3">4</text>
<text x="36.1" y="103.9">6</text>
<text x="36.1" y="106.4">5</text>
<text x="104.7" y="103.9">6</text>
<text x="104.7" y="106.4">5</text>
<text x="285.5" y="106.1" transform="rotate(-90 285.5 106.1)">1</text>
<text x="45.5" y="111.2" transform="rotate(-90 45.5 111.2)">1</text>
<text x="114" y="111.2" transform="rotate(-90 114 111.2)">1</text>
<text x="36.8" y="133.1">1</text>
<text x="36.8" y="135.6">2</text>
<text x="36.8" y="138.2">3</text>
</g>
<g font-size="1.8" fill="#006464">
<text x="104.8" y="26">U6A</text>
<text x="166.9" y="26">U6B</text>
<text x="254.6" y="26">U7A</text>
<text x="314.2" y="26">U7B</text>
<text x="20.9" y="40">R70</text>
<text x="28.5" y="40">R71</text>
<text x="37.4" y="40">R72</text>
<text x="45" y="38.7">R73</text>
<text x="52.7" y="38.7">R74</text>
<text x="61.6" y="38.7">R75</text>
<text x="69.2" y="40">R76</text>
<text x="101.2" y="39.2">74LVC2G08</text>
<text x="163.5" y="39.2">74LVC2G08</text>
<text x="251.1" y="39.2">74LVC2G08</text>
<text x="310.8" y="39.2">74LVC2G08</text>
<text x="207.9" y="46.2" transform="rotate(-90 207.9 46.2)">VCC</text>
<text x="217.9" y="46.8">100nF</text>
<text x="355.2" y="46.2" transform="rotate(-90 355.2 46.2)">VCC</text>
<text x="364" y="46.8">100nF</text>
<text x="20.4" y="50.6">100k</text>
<text x="28.1" y="50.6">100k</text>
<text x="36.9" y="50.6">100k</text>
<text x="44.6" y="49.4">100k</text>
<text x="52.2" y="49.4">100k</text>
<text x="61.1" y="49.4">100k</text>
<text x="68.7" y="50.6">100k</text>
<text x="207.9" y="51.6" transform="rotate(-90 207.9 51.6)">GND</text>
<text x="355.2" y="51.6" transform="rotate(-90 355.2 51.6)">GND</text>
<text x="201.6" y="59.5">74LVC2G08</text>
<text x="348.9" y="59.5">74LVC2G08</text>
<text x="252.2" y="76.8">J25</text>
<text x="361.4" y="76.8">J26</text>
<text x="158.1" y="85.7">R84</text>
<text x="251.2" y="84.9">PUMP</text>
<text x="283.8" y="85.7">U10</text>
<text x="315.6" y="89.5">R86</text>
<text x="359.9" y="84.9">MOTOR</text>
<text x="41.8" y="90.8">U8</text>
<text x="71.7" y="92.1">R80</text>
<text x="110.4" y="90.8">U9</text>
<text x="140.3" y="92.1">R82</text>
<text x="165.7" y="90.8">R85</text>
<text x="184.7" y="90.8">R88</text>
<text x="203.8" y="90.8">C55</text>
<text x="214" y="90.8">C56</text>
<text x="278.6" y="92.3">IN1</text>
<text x="278.6" y="94.8">IN2</text>
<text x="286.6" y="92.2" transform="rotate(-90 286.6 92.2)">VM</text>
<text x="287.8" y="92.3">OUT1</text>
<text x="287.8" y="94.8">OUT2</text>
<text x="370.2" y="90.8">R87</text>
<text x="38.6" y="97.4">INH</text>
<text x="38.6" y="99.9">IN</text>
<text x="77.3" y="101.4">100nF</text>
<text x="84.3" y="101.4">50V</text>
<text x="107.2" y="97.4">INH</text>
<text x="107.2" y="99.9">IN</text>
<text x="145.9" y="101.4">100nF</text>
<text x="152.9" y="101.4">50V</text>
<text x="158.8" y="96.3">1k</text>
<text x="165.5" y="101.4">1.5k</text>
<text x="174.7" y="101.4">1nF</text>
<text x="184.6" y="101.4">1.5k</text>
<text x="193.8" y="101.4">1nF</text>
<text x="200.5" y="101.4">470uF</text>
<text x="207.5" y="101.4">25V470uF</text>
<text x="217.7" y="101.4">25V 10uF</text>
<text x="217.7" y="101.4">25V</text>
<text x="227.2" y="101.4">50V</text>
<text x="315.7" y="100.2">30k</text>
<text x="321.1" y="96.3">100nF</text>
<text x="328.2" y="96.3">50V 22uF</text>
<text x="337.7" y="96.3">25V</text>
<text x="369.6" y="101.4">220R</text>
<text x="38.6" y="105">IS</text>
<text x="38.6" y="107.5">SR</text>
<text x="71.5" y="102.7">4.7k</text>
<text x="107.2" y="105">IS</text>
<text x="107.2" y="107.5">SR</text>
<text x="140.1" y="102.7">4.7k</text>
<text x="286.6" y="103.6" transform="rotate(-90 286.6 103.6)">GND</text>
<text x="289" y="102.5">ILIM</text>
<text x="279.6" y="109">DRV8871DDA</text>
<text x="37.8" y="114.1">BTN8962TA</text>
<text x="106.4" y="114.1">BTN8962TA</text>
<text x="38.8" y="131.4">J27</text>
<text x="37.5" y="142.1">SERVO</text>
<text x="46.1" y="149.7">47uF</text>
<text x="52" y="149.7">10V</text>
</g>
<g font-size="1.8" fill="#009600">
<text x="205" y="36.2">U6C</text>
<text x="219" y="36.2">C50</text>
<text x="352.3" y="36.2">U7C</text>
<text x="365.1" y="36.2">C51</text>
<text x="324.4" y="85.7">C58</text>
<text x="334.6" y="85.7">C59</text>
<text x="80.6" y="90.8">C52</text>
<text x="149.2" y="90.8">C53</text>
<text x="174.6" y="90.8">C54</text>
<text x="193.6" y="90.8">C61</text>
<text x="224.1" y="90.8">C57</text>
<text x="48.9" y="139.1">C60</text>
</g>
</svg>
